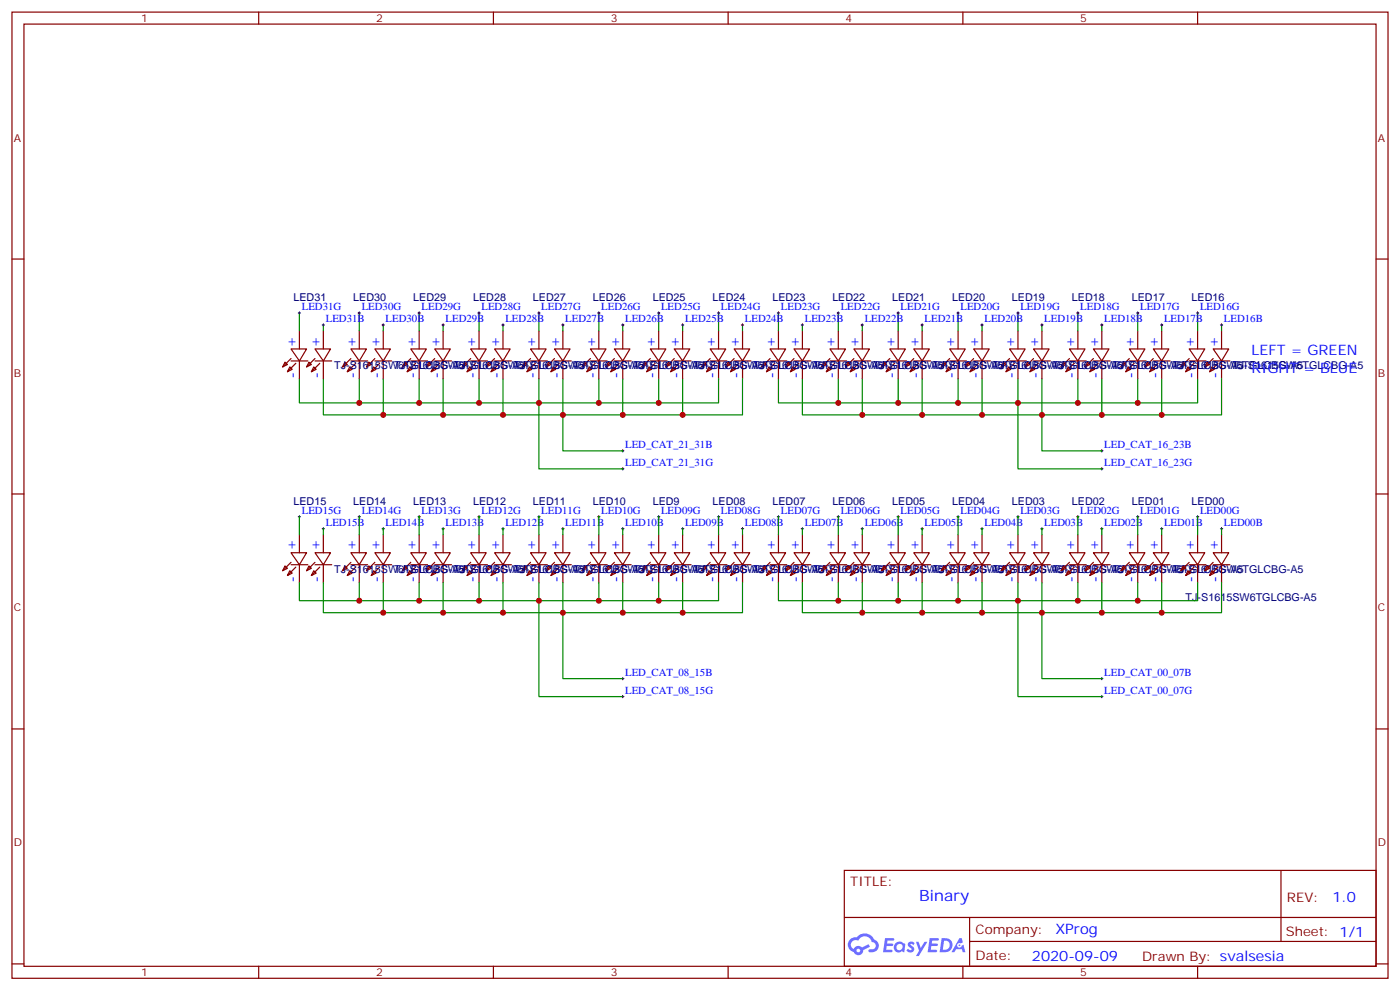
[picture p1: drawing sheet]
<svg xmlns="http://www.w3.org/2000/svg" width="412mm" height="292mm" viewBox="0 0 412 292" stroke-linecap="round" stroke-linejoin="round" font-family="sans-serif">
<g fill="none" stroke="#870000" stroke-width=".35">
<path d="M3.5 3.6h405.4v284.3h-405.4zM7.1 7.1h398.2v277.3h-398.2zM76.2 3.6v3.5M145.3 3.6v3.5M214.5 3.6v3.5M283.6 3.6v3.5M352.8 3.6v3.5M3.5 76.2h3.6M405.3 76.2h3.6M3.5 145.4h3.6M405.3 145.4h3.6M3.5 214.5h3.6"/>
<path d="M405.3 214.5h3.6M248.7 256.2h156.6v28.2h-156.6zM377.3 256.2v20.9M248.7 270h156.5M285.6 277.1h119.6M285.6 270v14.1M3.5 283.7h3.6M76.2 284.4v3.5M145.3 284.4v3.5M214.5 284.4v3.5M283.6 284.4v3.5M352.8 284.4v3.5"/>
<path d="M405.3 283.7h3.6"/>
</g>
<g fill="#5487ff">
<path d="M267.7 277.3a1.22 1.22 0 0 1 1.7 .3l-.4 .6a.47 .47 0 0 0-.3-.4 .47 .47 0 0 0-.5 .2l.1 .2a1.14 1.14 0 0 1 .8 1.7 1.14 1.14 0 0 1-1.9 0l-.2-.2 .5-.5 .7 .4a.29 .29 0 0 0 .3-.2 .29 .29 0 0 0-.2-.4 1.04 1.04 0 0 1-.6-1.7z"/>
<path d="M260.7 276.1h2.4l.3 .2-.2 .5h-1.8l-.1 .9h1.5l.3 .3-.3 .4h-1.6l-.2 1.1 1.7 .1 .2 .3-.2 .3h-2.6z"/>
<path d="M273.8 276.1h2.4l.3 .2-.1 .5h-1.8l-.2 .9h1.6l.3 .3-.4 .4h-1.6l-.1 1.1 1.7 .1 .2 .3-.2 .3h-2.6z"/>
<path d="M282.6 276.1h.7l.3 1.2-.6 .4a.69 .69 0 0 0-1 .2 .69 .69 0 0 0 .4 1 .69 .69 0 0 0 .9-.6l.5-.3 .6 2.2h-.8l-.2-.9h-1.8l-.5 .9h-.8z"/>
<path d="M269.8 277.2h.8l.6 1.8 1.1-1.8h.9l-2.6 4.2h-.8l.9-1.6z"/>
<path d="M277.4 276.1l-.6 4.1h1.3a2.11 2.11 0 0 0 2.5-2.1 2.11 2.11 0 0 0-2.5-2zM278.1 276.8a1.39 1.39 0 0 1 1.7 1.4 1.39 1.39 0 0 1-1.8 1.3h-.3z"/>
<path d="M263.7 277.7a1.54 1.54 0 0 0-.1 2.1 1.54 1.54 0 0 0 2.2 .2l.6 .2 .3-2.3-.2-.2-.4-.1a1.49 1.49 0 0 0-2.4 .1zM264 278.7a.94 .94 0 0 1 1.8 0 .94 .94 0 0 1-1.8 0z"/>
<path d="M250.4 276.5a2.18 2.18 0 0 0 1.1 3.7 1.44 1.44 0 0 0 1.6 .9 1.44 1.44 0 0 0 1.2-1.5l2-1-.5-.7-1.9 .9a1.47 1.47 0 0 0-2.4 .5 1.39 1.39 0 0 1-.7-2 1.39 1.39 0 0 1 2-.4 2.12 2.12 0 0 1 2.2-1.3 2.12 2.12 0 0 1 1.9 1.6 1.14 1.14 0 0 1 1.1 1.5 1.14 1.14 0 0 1-1.7 .7 .43 .43 0 0 0-.5 .3 .43 .43 0 0 0 .4 .5 1.98 1.98 0 0 0 2.5-1.2 1.98 1.98 0 0 0-1.2-2.5 3.1 3.1 0 0 0-5.3-.7l-.9 .1zM252.3 279.8a.55 .55 0 0 1 1.1 0 .55 .55 0 0 1-1.1 0z"/>
<circle cx="282.6" cy="278.2" r=".26"/>
</g>
<g fill="none" stroke="#870000" stroke-width=".35">
<path d="M88.2 97.4v5.3M95.2 97.4v5.3M105.8 97.4v5.3M112.9 97.4v5.3M123.5 97.4v5.3M130.5 97.4v5.3M141.1 97.4v5.3M148.2 97.4v5.3M158.7 97.4v5.3M165.8 97.4v5.3M176.4 97.4v5.3M183.4 97.4v5.3"/>
<path d="M194 97.4v5.3M201.1 97.4v5.3M211.7 97.4v5.3M218.7 97.4v5.3M229.3 97.4v5.3M236.4 97.4v5.3M246.9 97.4v5.3M254 97.4v5.3M264.6 97.4v5.3M271.6 97.4v5.3M282.2 97.4v5.3M289.3 97.4v5.3"/>
<path d="M299.9 97.4v5.3M306.9 97.4v5.3M317.5 97.4v5.3M324.6 97.4v5.3M335.1 97.4v5.3M342.2 97.4v5.3M352.8 97.4v5.3M359.8 97.4v5.3M84 106.6l.7 .7-1.4 .7zM85.4 108l.7 .7-1.4 .7zM85.7 102.7h4.6l-2.1 3.5zM85.7 106.2h5"/>
<path d="M85.7 105.5l-2.4 2.5M87.1 106.9l-2.4 2.5M88.2 106.2v5.3M91 106.6l.7 .7-1.4 .7zM92.4 108l.7 .7-1.4 .7zM92.8 102.7h4.6l-2.2 3.5zM92.8 106.2h4.9M92.8 105.5l-2.5 2.5M94.2 106.9l-2.5 2.5M95.2 106.2v5.3M101.6 106.6l.7 .7-1.4 .7zM103 108l.7 .7-1.4 .7z"/>
<path d="M103.4 102.7h4.5l-2.1 3.5zM103.4 106.2h4.9M103.4 105.5l-2.5 2.5M104.8 106.9l-2.5 2.5M105.8 106.2v5.3M108.7 106.6l.7 .7-1.5 .7zM110.1 108l.7 .7-1.4 .7zM110.4 102.7h4.6l-2.1 3.5zM110.4 106.2h5M110.4 105.5l-2.5 2.5M111.8 106.9l-2.4 2.5M112.9 106.2v5.3"/>
<path d="M119.2 106.6l.7 .7-1.4 .7zM120.6 108l.8 .7-1.5 .7zM121 102.7h4.6l-2.1 3.5zM121 106.2h4.9M121 105.5l-2.5 2.5M122.4 106.9l-2.5 2.5M123.5 106.2v5.3M126.3 106.6l.7 .7-1.4 .7zM127.7 108l.7 .7-1.4 .7zM128.1 102.7h4.5l-2.1 3.5zM128.1 106.2h4.9M128.1 105.5l-2.5 2.5"/>
<path d="M129.5 106.9l-2.5 2.5M130.5 106.2v5.3M136.9 106.6l.7 .7-1.4 .7zM138.3 108l.7 .7-1.4 .7zM138.6 102.7h4.6l-2.1 3.5zM138.6 106.2h5M138.6 105.5l-2.4 2.5M140.1 106.9l-2.5 2.5M141.1 106.2v5.3M143.9 106.6l.7 .7-1.4 .7zM145.3 108l.7 .7-1.4 .7zM145.7 102.7h4.6l-2.1 3.5z"/>
<path d="M145.7 105.5l-2.5 2.5M145.7 106.2h4.9M147.1 106.9l-2.5 2.5M148.2 106.2v5.3M154.5 106.6l.7 .7-1.4 .7zM155.9 108l.7 .7-1.4 .7zM156.3 102.7h4.6l-2.2 3.5zM156.3 106.2h4.9M156.3 105.5l-2.5 2.5M157.7 106.9l-2.5 2.5M158.7 106.2v5.3M161.6 106.6l.7 .7-1.4 .7z"/>
<path d="M163 108l.7 .7-1.4 .7zM163.3 102.7h4.6l-2.1 3.5zM163.3 106.2h5M163.3 105.5l-2.4 2.5M164.7 106.9l-2.4 2.5M165.8 106.2v5.3M172.2 106.6l.7 .7-1.5 .7zM173.6 108l.7 .7-1.4 .7zM173.9 102.7h4.6l-2.1 3.5zM173.9 106.2h5M173.9 105.5l-2.5 2.5M175.3 106.9l-2.4 2.5"/>
<path d="M176.4 106.2v5.3M179.2 106.6l.7 .7-1.4 .7zM180.6 108l.7 .7-1.4 .7zM181 102.7h4.6l-2.2 3.5zM181 105.5l-2.5 2.5M181 106.2h4.9M182.4 106.9l-2.5 2.5M183.4 106.2v5.3M189.8 106.6l.7 .7-1.4 .7zM191.2 108l.7 .7-1.4 .7zM191.6 102.7h4.5l-2.1 3.5zM191.6 106.2h4.9"/>
<path d="M191.6 105.5l-2.5 2.5M193 106.9l-2.5 2.5M194 106.2v5.3M196.8 106.6l.8 .7-1.5 .7zM198.3 108l.7 .7-1.4 .7zM198.6 102.7h4.6l-2.1 3.5zM198.6 105.5l-2.5 2.5M198.6 106.2h5M200 106.9l-2.4 2.5M201.1 106.2v5.3M207.4 106.6l.7 .7-1.4 .7zM208.8 108l.7 .7-1.4 .7z"/>
<path d="M209.2 102.7h4.6l-2.1 3.5zM209.2 106.2h4.9M209.2 105.5l-2.5 2.5M210.6 106.9l-2.5 2.5M211.7 106.2v5.3M214.5 106.6l.7 .7-1.4 .7zM215.9 108l.7 .7-1.4 .7zM216.3 102.7h4.5l-2.1 3.5zM216.3 105.5l-2.5 2.5M216.3 106.2h4.9M217.7 106.9l-2.5 2.5M218.7 106.2v5.3"/>
<path d="M225.1 106.6l.7 .7-1.4 .7zM226.5 108l.7 .7-1.4 .7zM226.8 102.7h4.6l-2.1 3.5zM226.8 106.2h5M226.8 105.5l-2.4 2.5M228.2 106.9l-2.4 2.5M229.3 106.2v5.3M232.1 106.6l.7 .7-1.4 .7zM233.5 108l.7 .7-1.4 .7zM233.9 102.7h4.6l-2.1 3.5zM233.9 105.5l-2.5 2.5M233.9 106.2h4.9"/>
<path d="M235.3 106.9l-2.5 2.5M236.4 106.2v5.3M242.7 106.6l.7 .7-1.4 .7zM244.1 108l.7 .7-1.4 .7zM244.5 102.7h4.6l-2.2 3.5zM244.5 106.2h4.9M244.5 105.5l-2.5 2.5M245.9 106.9l-2.5 2.5M246.9 106.2v5.3M249.8 106.6l.7 .7-1.4 .7zM251.2 108l.7 .7-1.4 .7zM251.5 102.7h4.6l-2.1 3.5z"/>
<path d="M251.5 106.2h5M251.5 105.5l-2.4 2.5M252.9 106.9l-2.4 2.5M254 106.2v5.3M260.3 106.6l.8 .7-1.5 .7zM261.8 108l.7 .7-1.4 .7zM262.1 102.7h4.6l-2.1 3.5zM262.1 106.2h5M262.1 105.5l-2.5 2.5M263.5 106.9l-2.4 2.5M264.6 106.2v5.3M267.4 106.6l.7 .7-1.4 .7z"/>
<path d="M268.8 108l.7 .7-1.4 .7zM269.2 102.7h4.6l-2.2 3.5zM269.2 105.5l-2.5 2.5M269.2 106.2h4.9M270.6 106.9l-2.5 2.5M271.6 106.2v5.3M278 106.6l.7 .7-1.4 .7zM279.4 108l.7 .7-1.4 .7zM279.8 102.7h4.5l-2.1 3.5zM279.8 106.2h4.9M279.8 105.5l-2.5 2.5M281.2 106.9l-2.5 2.5"/>
<path d="M282.2 106.2v5.3M285 106.6l.8 .7-1.5 .7zM286.5 108l.7 .7-1.4 .7zM286.8 102.7h4.6l-2.1 3.5zM286.8 105.5l-2.5 2.5M286.8 106.2h4.9M288.2 106.9l-2.4 2.5M289.3 106.2v5.3M295.6 106.6l.7 .7-1.4 .7zM297 108l.7 .7-1.4 .7zM297.4 102.7h4.6l-2.1 3.5zM297.4 106.2h4.9"/>
<path d="M297.4 105.5l-2.5 2.5M298.8 106.9l-2.5 2.5M299.9 106.2v5.3M302.7 106.6l.7 .7-1.4 .7zM304.1 108l.7 .7-1.4 .7zM304.4 102.7h4.6l-2.1 3.5zM304.4 105.5l-2.4 2.5M304.4 106.2h5M305.9 106.9l-2.5 2.5M306.9 106.2v5.3M313.3 106.6l.7 .7-1.4 .7zM314.7 108l.7 .7-1.4 .7z"/>
<path d="M315 102.7h4.6l-2.1 3.5zM315 106.2h5M315 105.5l-2.4 2.5M316.4 106.9l-2.4 2.5M317.5 106.2v5.3M320.3 106.6l.7 .7-1.4 .7zM321.7 108l.7 .7-1.4 .7zM322.1 102.7h4.6l-2.1 3.5zM322.1 105.5l-2.5 2.5M322.1 106.2h4.9M323.5 106.9l-2.5 2.5M324.6 106.2v5.3"/>
<path d="M330.9 106.6l.7 .7-1.4 .7zM332.3 108l.7 .7-1.4 .7zM332.7 102.7h4.6l-2.2 3.5zM332.7 106.2h4.9M332.7 105.5l-2.5 2.5M334.1 106.9l-2.5 2.5M335.1 106.2v5.3M338 106.6l.7 .7-1.4 .7zM339.4 108l.7 .7-1.4 .7zM339.7 102.7h4.6l-2.1 3.5zM339.7 106.2h5M339.7 105.5l-2.4 2.5"/>
<path d="M341.1 106.9l-2.4 2.5M342.2 106.2v5.3M348.5 106.6l.7 .7-1.4 .7zM350 108l.7 .7-1.5 .7zM350.3 102.7h4.6l-2.1 3.5zM350.3 105.5l-2.5 2.5M350.3 106.2h4.9M351.7 106.9l-2.5 2.5M352.8 106.2v5.3M355.6 106.6l.7 .7-1.4 .7zM357 108l.7 .7-1.4 .7zM357.4 102.7h4.5l-2.1 3.5z"/>
<path d="M357.4 105.5l-2.5 2.5M357.4 106.2h4.9M358.8 106.9l-2.5 2.5M359.8 106.2v5.3M88.2 157.4v5.3M95.2 157.4v5.3M105.8 157.4v5.3M112.9 157.4v5.3M123.5 157.4v5.3M130.5 157.4v5.3M141.1 157.4v5.3M148.2 157.4v5.3"/>
<path d="M158.7 157.4v5.3M165.8 157.4v5.3M176.4 157.4v5.3M183.4 157.4v5.3M194 157.4v5.3M201.1 157.4v5.3M211.7 157.4v5.3M218.7 157.4v5.3M229.3 157.4v5.3M236.4 157.4v5.3M246.9 157.4v5.3M254 157.4v5.3"/>
<path d="M264.6 157.4v5.3M271.6 157.4v5.3M282.2 157.4v5.3M289.3 157.4v5.3M299.9 157.4v5.3M306.9 157.4v5.3M317.5 157.4v5.3M324.6 157.4v5.3M335.1 157.4v5.3M342.2 157.4v5.3M352.8 157.4v5.3M359.8 157.4v5.3"/>
<path d="M84 166.5l.7 .8-1.4 .7zM85.4 168l.7 .7-1.4 .7zM85.7 162.7h4.6l-2.1 3.5zM85.7 166.2h5M85.7 165.5l-2.4 2.5M87.1 166.9l-2.4 2.5M88.2 166.2v5.3M91 166.5l.7 .8-1.4 .7zM92.4 168l.7 .7-1.4 .7zM92.8 162.7h4.6l-2.2 3.5zM92.8 166.2h4.9M92.8 165.5l-2.5 2.5"/>
<path d="M94.2 166.9l-2.5 2.5M95.2 166.2v5.3M101.6 166.5l.7 .8-1.4 .7zM103 168l.7 .7-1.4 .7zM103.4 162.7h4.5l-2.1 3.5zM103.4 166.2h4.9M103.4 165.5l-2.5 2.5M104.8 166.9l-2.5 2.5M105.8 166.2v5.3M108.7 166.5l.7 .8-1.5 .7zM110.1 168l.7 .7-1.4 .7zM110.4 162.7h4.6l-2.1 3.5z"/>
<path d="M110.4 166.2h5M110.4 165.5l-2.5 2.5M111.8 166.9l-2.4 2.5M112.9 166.2v5.3M119.2 166.5l.7 .8-1.4 .7zM120.6 168l.8 .7-1.5 .7zM121 162.7h4.6l-2.1 3.5zM121 166.2h4.9M121 165.5l-2.5 2.5M122.4 166.9l-2.5 2.5M123.5 166.2v5.3M126.3 166.5l.7 .8-1.4 .7z"/>
<path d="M127.7 168l.7 .7-1.4 .7zM128.1 162.7h4.5l-2.1 3.5zM128.1 166.2h4.9M128.1 165.5l-2.5 2.5M129.5 166.9l-2.5 2.5M130.5 166.2v5.3M136.9 166.5l.7 .8-1.4 .7zM138.3 168l.7 .7-1.4 .7zM138.6 162.7h4.6l-2.1 3.5zM138.6 166.2h5M138.6 165.5l-2.4 2.5M140.1 166.9l-2.5 2.5"/>
<path d="M141.1 166.2v5.3M143.9 166.5l.7 .8-1.4 .7zM145.3 168l.7 .7-1.4 .7zM145.7 162.7h4.6l-2.1 3.5zM145.7 166.2h4.9M145.7 165.5l-2.5 2.5M147.1 166.9l-2.5 2.5M148.2 166.2v5.3M154.5 166.5l.7 .8-1.4 .7zM155.9 168l.7 .7-1.4 .7zM156.3 162.7h4.6l-2.2 3.5zM156.3 166.2h4.9"/>
<path d="M156.3 165.5l-2.5 2.5M157.7 166.9l-2.5 2.5M158.7 166.2v5.3M161.6 166.5l.7 .8-1.4 .7zM163 168l.7 .7-1.4 .7zM163.3 162.7h4.6l-2.1 3.5zM163.3 166.2h5M163.3 165.5l-2.4 2.5M164.7 166.9l-2.4 2.5M165.8 166.2v5.3M172.2 166.5l.7 .8-1.5 .7zM173.6 168l.7 .7-1.4 .7z"/>
<path d="M173.9 162.7h4.6l-2.1 3.5zM173.9 166.2h5M173.9 165.5l-2.5 2.5M175.3 166.9l-2.4 2.5M176.4 166.2v5.3M179.2 166.5l.7 .8-1.4 .7zM180.6 168l.7 .7-1.4 .7zM181 162.7h4.6l-2.2 3.5zM181 166.2h4.9M181 165.5l-2.5 2.5M182.4 166.9l-2.5 2.5M183.4 166.2v5.3"/>
<path d="M189.8 166.5l.7 .8-1.4 .7zM191.2 168l.7 .7-1.4 .7zM191.6 162.7h4.5l-2.1 3.5zM191.6 166.2h4.9M191.6 165.5l-2.5 2.5M193 166.9l-2.5 2.5M194 166.2v5.3M196.8 166.5l.8 .8-1.5 .7zM198.3 168l.7 .7-1.4 .7zM198.6 162.7h4.6l-2.1 3.5zM198.6 166.2h5M198.6 165.5l-2.5 2.5"/>
<path d="M200 166.9l-2.4 2.5M201.1 166.2v5.3M207.4 166.5l.7 .8-1.4 .7zM208.8 168l.7 .7-1.4 .7zM209.2 162.7h4.6l-2.1 3.5zM209.2 165.5l-2.5 2.5M209.2 166.2h4.9M210.6 166.9l-2.5 2.5M211.7 166.2v5.3M214.5 166.5l.7 .8-1.4 .7zM215.9 168l.7 .7-1.4 .7zM216.3 162.7h4.5l-2.1 3.5z"/>
<path d="M216.3 166.2h4.9M216.3 165.5l-2.5 2.5M217.7 166.9l-2.5 2.5M218.7 166.2v5.3M225.1 166.5l.7 .8-1.4 .7zM226.5 168l.7 .7-1.4 .7zM226.8 162.7h4.6l-2.1 3.5zM226.8 166.2h5M226.8 165.5l-2.4 2.5M228.2 166.9l-2.4 2.5M229.3 166.2v5.3M232.1 166.5l.7 .8-1.4 .7z"/>
<path d="M233.5 168l.7 .7-1.4 .7zM233.9 162.7h4.6l-2.1 3.5zM233.9 166.2h4.9M233.9 165.5l-2.5 2.5M235.3 166.9l-2.5 2.5M236.4 166.2v5.3M242.7 166.5l.7 .8-1.4 .7zM244.1 168l.7 .7-1.4 .7zM244.5 162.7h4.6l-2.2 3.5zM244.5 166.2h4.9M244.5 165.5l-2.5 2.5M245.9 166.9l-2.5 2.5"/>
<path d="M246.9 166.2v5.3M249.8 166.5l.7 .8-1.4 .7zM251.2 168l.7 .7-1.4 .7zM251.5 162.7h4.6l-2.1 3.5zM251.5 166.2h5M251.5 165.5l-2.4 2.5M252.9 166.9l-2.4 2.5M254 166.2v5.3M260.3 166.5l.8 .8-1.5 .7zM261.8 168l.7 .7-1.4 .7zM262.1 162.7h4.6l-2.1 3.5zM262.1 166.2h5"/>
<path d="M262.1 165.5l-2.5 2.5M263.5 166.9l-2.4 2.5M264.6 166.2v5.3M267.4 166.5l.7 .8-1.4 .7zM268.8 168l.7 .7-1.4 .7zM269.2 162.7h4.6l-2.2 3.5zM269.2 166.2h4.9M269.2 165.5l-2.5 2.5M270.6 166.9l-2.5 2.5M271.6 166.2v5.3M278 166.5l.7 .8-1.4 .7zM279.4 168l.7 .7-1.4 .7z"/>
<path d="M279.8 162.7h4.5l-2.1 3.5zM279.8 166.2h4.9M279.8 165.5l-2.5 2.5M281.2 166.9l-2.5 2.5M282.2 166.2v5.3M285 166.5l.8 .8-1.5 .7zM286.5 168l.7 .7-1.4 .7zM286.8 162.7h4.6l-2.1 3.5zM286.8 166.2h4.9M286.8 165.5l-2.5 2.5M288.2 166.9l-2.4 2.5M289.3 166.2v5.3"/>
<path d="M295.6 166.5l.7 .8-1.4 .7zM297 168l.7 .7-1.4 .7zM297.4 162.7h4.6l-2.1 3.5zM297.4 166.2h4.9M297.4 165.5l-2.5 2.5M298.8 166.9l-2.5 2.5M299.9 166.2v5.3M302.7 166.5l.7 .8-1.4 .7zM304.1 168l.7 .7-1.4 .7zM304.4 162.7h4.6l-2.1 3.5zM304.4 166.2h5M304.4 165.5l-2.4 2.5"/>
<path d="M305.9 166.9l-2.5 2.5M306.9 166.2v5.3M313.3 166.5l.7 .8-1.4 .7zM314.7 168l.7 .7-1.4 .7zM315 162.7h4.6l-2.1 3.5zM315 166.2h5M315 165.5l-2.4 2.5M316.4 166.9l-2.4 2.5M317.5 166.2v5.3M320.3 166.5l.7 .8-1.4 .7zM321.7 168l.7 .7-1.4 .7zM322.1 162.7h4.6l-2.1 3.5z"/>
<path d="M322.1 166.2h4.9M322.1 165.5l-2.5 2.5M323.5 166.9l-2.5 2.5M324.6 166.2v5.3M330.9 166.5l.7 .8-1.4 .7zM332.3 168l.7 .7-1.4 .7zM332.7 162.7h4.6l-2.2 3.5zM332.7 166.2h4.9M332.7 165.5l-2.5 2.5M334.1 166.9l-2.5 2.5M335.1 166.2v5.3M338 166.5l.7 .8-1.4 .7z"/>
<path d="M339.4 168l.7 .7-1.4 .7zM339.7 162.7h4.6l-2.1 3.5zM339.7 166.2h5M339.7 165.5l-2.4 2.5M341.1 166.9l-2.4 2.5M342.2 166.2v5.3M348.5 166.5l.7 .8-1.4 .7zM350 168l.7 .7-1.5 .7zM350.3 162.7h4.6l-2.1 3.5zM350.3 166.2h4.9M350.3 165.5l-2.5 2.5M351.7 166.9l-2.5 2.5"/>
<path d="M352.8 166.2v5.3M355.6 166.5l.7 .8-1.4 .7zM357 168l.7 .7-1.4 .7zM357.4 162.7h4.5l-2.1 3.5zM357.4 166.2h4.9M357.4 165.5l-2.5 2.5M358.8 166.9l-2.5 2.5M359.8 166.2v5.3"/>
</g>
<g fill="none" stroke="#000" stroke-width=".29">
<path d="M87.8 92.1h.7M88.2 91.8v.7M94.9 95.6h.7M95.2 95.3v.7M105.5 92.1h.7M105.8 91.8v.7M112.5 95.6h.7M112.9 95.3v.7M123.1 92.1h.7M123.5 91.8v.7M130.2 95.6h.7M130.5 95.3v.7"/>
<path d="M140.8 92.1h.7M141.1 91.8v.7M147.8 95.6h.7M148.2 95.3v.7M158.4 92.1h.7M158.7 91.8v.7M165.5 95.6h.7M165.8 95.3v.7M176 92.1h.7M176.4 91.8v.7M183.1 95.6h.7M183.4 95.3v.7"/>
<path d="M193.7 92.1h.7M194 91.8v.7M200.7 95.6h.7M201.1 95.3v.7M211.3 92.1h.7M211.7 91.8v.7M218.4 95.6h.7M218.7 95.3v.7M229 92.1h.7M229.3 91.8v.7M236 95.6h.7M236.4 95.3v.7"/>
<path d="M246.6 92.1h.7M246.9 91.8v.7M253.6 95.6h.8M254 95.3v.7M264.2 92.1h.7M264.6 91.8v.7M271.3 95.6h.7M271.6 95.3v.7M281.9 92.1h.7M282.2 91.8v.7M288.9 95.6h.7M289.3 95.3v.7"/>
<path d="M299.5 92.1h.7M299.9 91.8v.7M306.6 95.6h.7M306.9 95.3v.7M317.1 92.1h.8M317.5 91.8v.7M324.2 95.6h.7M324.6 95.3v.7M334.8 92.1h.7M335.1 91.8v.7M341.8 95.6h.7M342.2 95.3v.7"/>
<path d="M352.4 92.1h.7M352.8 91.8v.7M359.5 95.6h.7M359.8 95.3v.7M183.1 132.7h.7M183.1 138h.7M183.4 132.3v.7M183.4 137.6v.7M324.2 132.7h.7M324.2 138h.7M324.6 132.3v.7M324.6 137.6v.7"/>
<path d="M87.8 152.1h.7M88.2 151.7v.7M94.9 155.6h.7M95.2 155.3v.7M105.5 152.1h.7M105.8 151.7v.7M112.5 155.6h.7M112.9 155.3v.7M123.1 152.1h.7M123.5 151.7v.7M130.2 155.6h.7M130.5 155.3v.7"/>
<path d="M140.8 152.1h.7M141.1 151.7v.7M147.8 155.6h.7M148.2 155.3v.7M158.4 152.1h.7M158.7 151.7v.7M165.5 155.6h.7M165.8 155.3v.7M176 152.1h.7M176.4 151.7v.7M183.1 155.6h.7M183.4 155.3v.7"/>
<path d="M193.7 152.1h.7M194 151.7v.7M200.7 155.6h.7M201.1 155.3v.7M211.3 152.1h.7M211.7 151.7v.7M218.4 155.6h.7M218.7 155.3v.7M229 152.1h.7M229.3 151.7v.7M236 155.6h.7M236.4 155.3v.7"/>
<path d="M246.6 152.1h.7M246.9 151.7v.7M253.6 155.6h.8M254 155.3v.7M264.2 152.1h.7M264.6 151.7v.7M271.3 155.6h.7M271.6 155.3v.7M281.9 152.1h.7M282.2 151.7v.7M288.9 155.6h.7M289.3 155.3v.7"/>
<path d="M299.5 152.1h.7M299.9 151.7v.7M306.6 155.6h.7M306.9 155.3v.7M317.1 152.1h.8M317.5 151.7v.7M324.2 155.6h.7M324.6 155.3v.7M334.8 152.1h.7M335.1 151.7v.7M341.8 155.6h.7M342.2 155.3v.7"/>
<path d="M352.4 152.1h.7M352.8 151.7v.7M359.5 155.6h.7M359.8 155.3v.7M183.1 199.7h.7M183.4 199.4v.7M324.2 199.7h.7M324.6 199.4v.7M183.1 205h.7M183.4 204.6v.8M324.2 205h.7M324.6 204.6v.8"/>
</g>
<g fill="none" stroke="#008700" stroke-width=".35">
<path d="M88.2 92.1v5.3M95.2 95.6v1.8M105.8 92.1v5.3M112.9 95.6v1.8M123.5 92.1v5.3M130.5 95.6v1.8M141.1 92.1v5.3M148.2 95.6v1.8M158.7 92.1v5.3M165.8 95.6v1.8M176.4 92.1v5.3M183.4 95.6v1.8"/>
<path d="M194 92.1v5.3M201.1 95.6v1.8M211.7 92.1v5.3M218.7 95.6v1.8M229.3 92.1v5.3M236.4 95.6v1.8M246.9 92.1v5.3M254 95.6v1.8M264.6 92.1v5.3M271.6 95.6v1.8M282.2 92.1v5.3M289.3 95.6v1.8"/>
<path d="M299.9 92.1v5.3M306.9 95.6v1.8M317.5 92.1v5.3M324.6 95.6v1.8M335.1 92.1v5.3M342.2 95.6v1.8M352.8 92.1v5.3M359.8 95.6v1.8M88.2 111.5v7.1h123.5v-7.1M95.2 111.5v10.6h123.5v-10.6M105.8 111.5v7.1M112.9 111.5v10.6"/>
<path d="M123.5 111.5v7.1M130.5 111.5v10.6M141.1 111.5v7.1M148.2 111.5v10.6M158.7 111.5v26.5h24.7M165.8 111.5v21.2h17.6M176.4 111.5v7.1M183.4 111.5v10.6M194 111.5v7.1M201.1 111.5v10.6M229.3 111.5v7.1h123.5v-7.1M236.4 111.5v10.6h123.4v-10.6"/>
<path d="M246.9 111.5v7.1M254 111.5v10.6M264.6 111.5v7.1M271.6 111.5v10.6M282.2 111.5v7.1M289.3 111.5v10.6M299.9 111.5v26.5h24.7M306.9 111.5v21.2h17.7M317.5 111.5v7.1M324.6 111.5v10.6M335.1 111.5v7.1M342.2 111.5v10.6"/>
<path d="M88.2 152.1v5.3M95.2 155.6v1.8M105.8 152.1v5.3M112.9 155.6v1.8M123.5 152.1v5.3M130.5 155.6v1.8M141.1 152.1v5.3M148.2 155.6v1.8M158.7 152.1v5.3M165.8 155.6v1.8M176.4 152.1v5.3M183.4 155.6v1.8"/>
<path d="M194 152.1v5.3M201.1 155.6v1.8M211.7 152.1v5.3M218.7 155.6v1.8M229.3 152.1v5.3M236.4 155.6v1.8M246.9 152.1v5.3M254 155.6v1.8M264.6 152.1v5.3M271.6 155.6v1.8M282.2 152.1v5.3M289.3 155.6v1.8"/>
<path d="M299.9 152.1v5.3M306.9 155.6v1.8M317.5 152.1v5.3M324.6 155.6v1.8M335.1 152.1v5.3M342.2 155.6v1.8M352.8 152.1v5.3M359.8 155.6v1.8M88.2 171.5v5.3h123.5v-5.3M95.2 171.5v8.8h123.5v-8.8M105.8 171.5v5.3M112.9 171.5v8.8"/>
<path d="M123.5 171.5v5.3M130.5 171.5v8.8M141.1 171.5v5.3M148.2 171.5v8.8M158.7 171.5v33.5h24.7M165.8 171.5v28.2h17.6M176.4 171.5v5.3M183.4 171.5v8.8M194 171.5v5.3M201.1 171.5v8.8M229.3 171.5v5.3h123.5v-5.3M236.4 171.5v8.8h123.4v-8.8"/>
<path d="M246.9 171.5v5.3M254 171.5v8.8M264.6 171.5v5.3M271.6 171.5v8.8M282.2 171.5v5.3M289.3 171.5v8.8M299.9 171.5v33.5h24.7M306.9 171.5v28.2h17.7M317.5 171.5v5.3M324.6 171.5v8.8M335.1 171.5v5.3M342.2 171.5v8.8"/>
</g>
<g fill="#c00">
<circle cx="342.2" cy="180.3" r=".88"/>
<circle cx="324.6" cy="180.3" r=".88"/>
<circle cx="306.9" cy="180.3" r=".88"/>
<circle cx="289.3" cy="180.3" r=".88"/>
<circle cx="271.6" cy="180.3" r=".88"/>
<circle cx="254" cy="180.3" r=".88"/>
<circle cx="112.9" cy="180.3" r=".88"/>
<circle cx="130.5" cy="180.3" r=".88"/>
<circle cx="148.2" cy="180.3" r=".88"/>
<circle cx="165.8" cy="180.3" r=".88"/>
<circle cx="183.4" cy="180.3" r=".88"/>
<circle cx="201.1" cy="180.3" r=".88"/>
<circle cx="105.8" cy="176.8" r=".88"/>
<circle cx="123.5" cy="176.8" r=".88"/>
<circle cx="141.1" cy="176.8" r=".88"/>
<circle cx="158.8" cy="176.8" r=".88"/>
<circle cx="176.4" cy="176.8" r=".88"/>
<circle cx="194" cy="176.8" r=".88"/>
<circle cx="335.1" cy="176.8" r=".88"/>
<circle cx="317.5" cy="176.8" r=".88"/>
<circle cx="299.9" cy="176.8" r=".88"/>
<circle cx="282.2" cy="176.8" r=".88"/>
<circle cx="264.6" cy="176.8" r=".88"/>
<circle cx="246.9" cy="176.8" r=".88"/>
<circle cx="342.2" cy="122.1" r=".88"/>
<circle cx="324.6" cy="122.1" r=".88"/>
<circle cx="306.9" cy="122.1" r=".88"/>
<circle cx="289.3" cy="122.1" r=".88"/>
<circle cx="271.6" cy="122.1" r=".88"/>
<circle cx="254" cy="122.1" r=".88"/>
<circle cx="335.1" cy="118.6" r=".88"/>
<circle cx="317.5" cy="118.6" r=".88"/>
<circle cx="299.9" cy="118.6" r=".88"/>
<circle cx="282.2" cy="118.6" r=".88"/>
<circle cx="264.6" cy="118.6" r=".88"/>
<circle cx="246.9" cy="118.6" r=".88"/>
<circle cx="201.1" cy="122.1" r=".88"/>
<circle cx="183.4" cy="122.1" r=".88"/>
<circle cx="165.8" cy="122.1" r=".88"/>
<circle cx="148.2" cy="122.1" r=".88"/>
<circle cx="130.5" cy="122.1" r=".88"/>
<circle cx="112.9" cy="122.1" r=".88"/>
<circle cx="194" cy="118.6" r=".88"/>
<circle cx="176.4" cy="118.6" r=".88"/>
<circle cx="158.8" cy="118.6" r=".88"/>
<circle cx="141.1" cy="118.6" r=".88"/>
<circle cx="123.5" cy="118.6" r=".88"/>
<circle cx="105.8" cy="118.6" r=".88"/>
</g>
<text font-size="4.6" fill="#00f" x="270.8" y="265.2">Binary</text>
<g font-size="4.2" fill="#00f">
<text x="85" y="98.7" transform="rotate(90 85 98.7)">+</text>
<text x="92.1" y="98.7" transform="rotate(90 92.1 98.7)">+</text>
<text x="102.7" y="98.7" transform="rotate(90 102.7 98.7)">+</text>
<text x="109.7" y="98.7" transform="rotate(90 109.7 98.7)">+</text>
<text x="120.3" y="98.7" transform="rotate(90 120.3 98.7)">+</text>
<text x="127.4" y="98.7" transform="rotate(90 127.4 98.7)">+</text>
<text x="137.9" y="98.7" transform="rotate(90 137.9 98.7)">+</text>
<text x="145" y="98.7" transform="rotate(90 145 98.7)">+</text>
<text x="155.6" y="98.7" transform="rotate(90 155.6 98.7)">+</text>
<text x="162.6" y="98.7" transform="rotate(90 162.6 98.7)">+</text>
<text x="173.2" y="98.7" transform="rotate(90 173.2 98.7)">+</text>
<text x="180.3" y="98.7" transform="rotate(90 180.3 98.7)">+</text>
<text x="190.9" y="98.7" transform="rotate(90 190.9 98.7)">+</text>
<text x="197.9" y="98.7" transform="rotate(90 197.9 98.7)">+</text>
<text x="208.5" y="98.7" transform="rotate(90 208.5 98.7)">+</text>
<text x="215.6" y="98.7" transform="rotate(90 215.6 98.7)">+</text>
<text x="226.1" y="98.7" transform="rotate(90 226.1 98.7)">+</text>
<text x="233.2" y="98.7" transform="rotate(90 233.2 98.7)">+</text>
<text x="243.8" y="98.7" transform="rotate(90 243.8 98.7)">+</text>
<text x="250.8" y="98.7" transform="rotate(90 250.8 98.7)">+</text>
<text x="261.4" y="98.7" transform="rotate(90 261.4 98.7)">+</text>
<text x="268.5" y="98.7" transform="rotate(90 268.5 98.7)">+</text>
<text x="279.1" y="98.7" transform="rotate(90 279.1 98.7)">+</text>
<text x="286.1" y="98.7" transform="rotate(90 286.1 98.7)">+</text>
<text x="296.7" y="98.7" transform="rotate(90 296.7 98.7)">+</text>
<text x="303.8" y="98.7" transform="rotate(90 303.8 98.7)">+</text>
<text x="314.3" y="98.7" transform="rotate(90 314.3 98.7)">+</text>
<text x="321.4" y="98.7" transform="rotate(90 321.4 98.7)">+</text>
<text x="332" y="98.7" transform="rotate(90 332 98.7)">+</text>
<text x="339" y="98.7" transform="rotate(90 339 98.7)">+</text>
<text x="349.6" y="98.7" transform="rotate(90 349.6 98.7)">+</text>
<text x="356.7" y="98.7" transform="rotate(90 356.7 98.7)">+</text>
<text x="368.7" y="104.5">LEFT = GREEN</text>
<text x="85.4" y="109.5" transform="rotate(90 85.4 109.5)">-</text>
<text x="92.5" y="109.5" transform="rotate(90 92.5 109.5)">-</text>
<text x="103.1" y="109.5" transform="rotate(90 103.1 109.5)">-</text>
<text x="110.1" y="109.5" transform="rotate(90 110.1 109.5)">-</text>
<text x="120.7" y="109.5" transform="rotate(90 120.7 109.5)">-</text>
<text x="127.8" y="109.5" transform="rotate(90 127.8 109.5)">-</text>
<text x="138.3" y="109.5" transform="rotate(90 138.3 109.5)">-</text>
<text x="145.4" y="109.5" transform="rotate(90 145.4 109.5)">-</text>
<text x="156" y="109.5" transform="rotate(90 156 109.5)">-</text>
<text x="163" y="109.5" transform="rotate(90 163 109.5)">-</text>
<text x="173.6" y="109.5" transform="rotate(90 173.6 109.5)">-</text>
<text x="180.7" y="109.5" transform="rotate(90 180.7 109.5)">-</text>
<text x="191.2" y="109.5" transform="rotate(90 191.2 109.5)">-</text>
<text x="198.3" y="109.5" transform="rotate(90 198.3 109.5)">-</text>
<text x="208.9" y="109.5" transform="rotate(90 208.9 109.5)">-</text>
<text x="215.9" y="109.5" transform="rotate(90 215.9 109.5)">-</text>
<text x="226.5" y="109.5" transform="rotate(90 226.5 109.5)">-</text>
<text x="233.6" y="109.5" transform="rotate(90 233.6 109.5)">-</text>
<text x="244.2" y="109.5" transform="rotate(90 244.2 109.5)">-</text>
<text x="251.2" y="109.5" transform="rotate(90 251.2 109.5)">-</text>
<text x="261.8" y="109.5" transform="rotate(90 261.8 109.5)">-</text>
<text x="268.9" y="109.5" transform="rotate(90 268.9 109.5)">-</text>
<text x="279.4" y="109.5" transform="rotate(90 279.4 109.5)">-</text>
<text x="286.5" y="109.5" transform="rotate(90 286.5 109.5)">-</text>
<text x="297.1" y="109.5" transform="rotate(90 297.1 109.5)">-</text>
<text x="304.1" y="109.5" transform="rotate(90 304.1 109.5)">-</text>
<text x="314.7" y="109.5" transform="rotate(90 314.7 109.5)">-</text>
<text x="321.8" y="109.5" transform="rotate(90 321.8 109.5)">-</text>
<text x="332.4" y="109.5" transform="rotate(90 332.4 109.5)">-</text>
<text x="339.4" y="109.5" transform="rotate(90 339.4 109.5)">-</text>
<text x="350" y="109.5" transform="rotate(90 350 109.5)">-</text>
<text x="357.1" y="109.5" transform="rotate(90 357.1 109.5)">-</text>
<text x="368.7" y="109.7">RIGHT = BLUE</text>
<text x="85" y="158.7" transform="rotate(90 85 158.7)">+</text>
<text x="92.1" y="158.7" transform="rotate(90 92.1 158.7)">+</text>
<text x="102.7" y="158.7" transform="rotate(90 102.7 158.7)">+</text>
<text x="109.7" y="158.7" transform="rotate(90 109.7 158.7)">+</text>
<text x="120.3" y="158.7" transform="rotate(90 120.3 158.7)">+</text>
<text x="127.4" y="158.7" transform="rotate(90 127.4 158.7)">+</text>
<text x="137.9" y="158.7" transform="rotate(90 137.9 158.7)">+</text>
<text x="145" y="158.7" transform="rotate(90 145 158.7)">+</text>
<text x="155.6" y="158.7" transform="rotate(90 155.6 158.7)">+</text>
<text x="162.6" y="158.7" transform="rotate(90 162.6 158.7)">+</text>
<text x="173.2" y="158.7" transform="rotate(90 173.2 158.7)">+</text>
<text x="180.3" y="158.7" transform="rotate(90 180.3 158.7)">+</text>
<text x="190.9" y="158.7" transform="rotate(90 190.9 158.7)">+</text>
<text x="197.9" y="158.7" transform="rotate(90 197.9 158.7)">+</text>
<text x="208.5" y="158.7" transform="rotate(90 208.5 158.7)">+</text>
<text x="215.6" y="158.7" transform="rotate(90 215.6 158.7)">+</text>
<text x="226.1" y="158.7" transform="rotate(90 226.1 158.7)">+</text>
<text x="233.2" y="158.7" transform="rotate(90 233.2 158.7)">+</text>
<text x="243.8" y="158.7" transform="rotate(90 243.8 158.7)">+</text>
<text x="250.8" y="158.7" transform="rotate(90 250.8 158.7)">+</text>
<text x="261.4" y="158.7" transform="rotate(90 261.4 158.7)">+</text>
<text x="268.5" y="158.7" transform="rotate(90 268.5 158.7)">+</text>
<text x="279.1" y="158.7" transform="rotate(90 279.1 158.7)">+</text>
<text x="286.1" y="158.7" transform="rotate(90 286.1 158.7)">+</text>
<text x="296.7" y="158.7" transform="rotate(90 296.7 158.7)">+</text>
<text x="303.8" y="158.7" transform="rotate(90 303.8 158.7)">+</text>
<text x="314.3" y="158.7" transform="rotate(90 314.3 158.7)">+</text>
<text x="321.4" y="158.7" transform="rotate(90 321.4 158.7)">+</text>
<text x="332" y="158.7" transform="rotate(90 332 158.7)">+</text>
<text x="339" y="158.7" transform="rotate(90 339 158.7)">+</text>
<text x="349.6" y="158.7" transform="rotate(90 349.6 158.7)">+</text>
<text x="356.7" y="158.7" transform="rotate(90 356.7 158.7)">+</text>
<text x="85.4" y="169.5" transform="rotate(90 85.4 169.5)">-</text>
<text x="92.5" y="169.5" transform="rotate(90 92.5 169.5)">-</text>
<text x="103.1" y="169.5" transform="rotate(90 103.1 169.5)">-</text>
<text x="110.1" y="169.5" transform="rotate(90 110.1 169.5)">-</text>
<text x="120.7" y="169.5" transform="rotate(90 120.7 169.5)">-</text>
<text x="127.8" y="169.5" transform="rotate(90 127.8 169.5)">-</text>
<text x="138.3" y="169.5" transform="rotate(90 138.3 169.5)">-</text>
<text x="145.4" y="169.5" transform="rotate(90 145.4 169.5)">-</text>
<text x="156" y="169.5" transform="rotate(90 156 169.5)">-</text>
<text x="163" y="169.5" transform="rotate(90 163 169.5)">-</text>
<text x="173.6" y="169.5" transform="rotate(90 173.6 169.5)">-</text>
<text x="180.7" y="169.5" transform="rotate(90 180.7 169.5)">-</text>
<text x="191.2" y="169.5" transform="rotate(90 191.2 169.5)">-</text>
<text x="198.3" y="169.5" transform="rotate(90 198.3 169.5)">-</text>
<text x="208.9" y="169.5" transform="rotate(90 208.9 169.5)">-</text>
<text x="215.9" y="169.5" transform="rotate(90 215.9 169.5)">-</text>
<text x="226.5" y="169.5" transform="rotate(90 226.5 169.5)">-</text>
<text x="233.6" y="169.5" transform="rotate(90 233.6 169.5)">-</text>
<text x="244.2" y="169.5" transform="rotate(90 244.2 169.5)">-</text>
<text x="251.2" y="169.5" transform="rotate(90 251.2 169.5)">-</text>
<text x="261.8" y="169.5" transform="rotate(90 261.8 169.5)">-</text>
<text x="268.9" y="169.5" transform="rotate(90 268.9 169.5)">-</text>
<text x="279.4" y="169.5" transform="rotate(90 279.4 169.5)">-</text>
<text x="286.5" y="169.5" transform="rotate(90 286.5 169.5)">-</text>
<text x="297.1" y="169.5" transform="rotate(90 297.1 169.5)">-</text>
<text x="304.1" y="169.5" transform="rotate(90 304.1 169.5)">-</text>
<text x="314.7" y="169.5" transform="rotate(90 314.7 169.5)">-</text>
<text x="321.8" y="169.5" transform="rotate(90 321.8 169.5)">-</text>
<text x="332.4" y="169.5" transform="rotate(90 332.4 169.5)">-</text>
<text x="339.4" y="169.5" transform="rotate(90 339.4 169.5)">-</text>
<text x="350" y="169.5" transform="rotate(90 350 169.5)">-</text>
<text x="357.1" y="169.5" transform="rotate(90 357.1 169.5)">-</text>
<text x="392.5" y="265.4">1.0</text>
<text x="310.9" y="275">XProg</text>
<text x="304" y="282.8">2020-09-09</text>
</g>
<g font-size="3.9" fill="#800">
<text x="250.5" y="260.7">TITLE:</text>
<text x="379.1" y="265.4">REV:</text>
<text x="287.4" y="274.9">Company:</text>
<text x="378.7" y="275.6">Sheet: 1/1</text>
<text x="287.4" y="282.6">Date:</text>
<text x="336.4" y="282.7">Drawn By: svalsesia</text>
</g>
<g font-size="3.2" fill="#800">
<text x="41.6" y="6.6">1</text>
<text x="110.8" y="6.6">2</text>
<text x="179.9" y="6.6">3</text>
<text x="249.1" y="6.6">4</text>
<text x="318.2" y="6.6">5</text>
<text x="4.1" y="41.7">A</text>
<text x="405.9" y="41.7">A</text>
<text x="4.1" y="110.8">B</text>
<text x="405.9" y="110.8">B</text>
<text x="4.1" y="180">C</text>
<text x="405.9" y="180">C</text>
<text x="4.1" y="249.1">D</text>
<text x="405.9" y="249.1">D</text>
<text x="41.6" y="287.4">1</text>
<text x="110.8" y="287.4">2</text>
<text x="179.9" y="287.4">3</text>
<text x="249.1" y="287.4">4</text>
<text x="318.2" y="287.4">5</text>
</g>
<g font-size="3.2" fill="#000080">
<text x="86.4" y="88.6">LED31</text>
<text x="104.1" y="88.6">LED30</text>
<text x="121.7" y="88.6">LED29</text>
<text x="139.3" y="88.6">LED28</text>
<text x="157" y="88.6">LED27</text>
<text x="174.6" y="88.6">LED26</text>
<text x="192.3" y="88.6">LED25</text>
<text x="209.9" y="88.6">LED24</text>
<text x="227.5" y="88.6">LED23</text>
<text x="245.2" y="88.6">LED22</text>
<text x="262.8" y="88.6">LED21</text>
<text x="280.5" y="88.6">LED20</text>
<text x="298.1" y="88.6">LED19</text>
<text x="315.7" y="88.6">LED18</text>
<text x="333.4" y="88.6">LED17</text>
<text x="351" y="88.6">LED16</text>
<text x="98.4" y="108.7">TJ-S1615SW6TGLCBG-A5</text>
<text x="116.1" y="108.7">TJ-S1615SW6TGLCBG-A5</text>
<text x="133.7" y="108.7">TJ-S1615SW6TGLCBG-A5</text>
<text x="151.3" y="108.7">TJ-S1615SW6TGLCBG-A5</text>
<text x="169" y="108.7">TJ-S1615SW6TGLCBG-A5</text>
<text x="186.6" y="108.7">TJ-S1615SW6TGLCBG-A5</text>
<text x="204.3" y="108.7">TJ-S1615SW6TGLCBG-A5</text>
<text x="221.9" y="108.7">TJ-S1615SW6TGLCBG-A5</text>
<text x="239.5" y="108.7">TJ-S1615SW6TGLCBG-A5</text>
<text x="257.2" y="108.7">TJ-S1615SW6TGLCBG-A5</text>
<text x="274.8" y="108.7">TJ-S1615SW6TGLCBG-A5</text>
<text x="292.5" y="108.7">TJ-S1615SW6TGLCBG-A5</text>
<text x="310.1" y="108.7">TJ-S1615SW6TGLCBG-A5</text>
<text x="327.7" y="108.7">TJ-S1615SW6TGLCBG-A5</text>
<text x="345.4" y="108.7">TJ-S1615SW6TGLCBG-A5</text>
<text x="363" y="108.7">TJ-S1615SW6TGLCBG-A5</text>
<text x="86.4" y="148.6">LED15</text>
<text x="104.1" y="148.6">LED14</text>
<text x="121.7" y="148.6">LED13</text>
<text x="139.3" y="148.6">LED12</text>
<text x="157" y="148.6">LED11</text>
<text x="174.6" y="148.6">LED10</text>
<text x="192.3" y="148.6">LED9</text>
<text x="209.9" y="148.6">LED08</text>
<text x="227.5" y="148.6">LED07</text>
<text x="245.2" y="148.6">LED06</text>
<text x="262.8" y="148.6">LED05</text>
<text x="280.5" y="148.6">LED04</text>
<text x="298.1" y="148.6">LED03</text>
<text x="315.7" y="148.6">LED02</text>
<text x="333.4" y="148.6">LED01</text>
<text x="351" y="148.6">LED00</text>
<text x="98.4" y="168.7">TJ-S1615SW6TGLCBG-A5</text>
<text x="116.1" y="168.7">TJ-S1615SW6TGLCBG-A5</text>
<text x="133.7" y="168.7">TJ-S1615SW6TGLCBG-A5</text>
<text x="151.3" y="168.7">TJ-S1615SW6TGLCBG-A5</text>
<text x="169" y="168.7">TJ-S1615SW6TGLCBG-A5</text>
<text x="186.6" y="168.7">TJ-S1615SW6TGLCBG-A5</text>
<text x="204.3" y="168.7">TJ-S1615SW6TGLCBG-A5</text>
<text x="221.9" y="168.7">TJ-S1615SW6TGLCBG-A5</text>
<text x="239.5" y="168.7">TJ-S1615SW6TGLCBG-A5</text>
<text x="257.2" y="168.7">TJ-S1615SW6TGLCBG-A5</text>
<text x="274.8" y="168.7">TJ-S1615SW6TGLCBG-A5</text>
<text x="292.5" y="168.7">TJ-S1615SW6TGLCBG-A5</text>
<text x="310.1" y="168.7">TJ-S1615SW6TGLCBG-A5</text>
<text x="327.7" y="168.7">TJ-S1615SW6TGLCBG-A5</text>
<text x="345.4" y="168.7">TJ-S1615SW6TGLCBG-A5</text>
<text x="349.2" y="176.8">TJ-S1615SW6TGLCBG-A5</text>
</g>
<g font-size="3.2" fill="#00f">
<text x="88.9" y="91.2">LED31G</text>
<text x="96" y="94.8">LED31B</text>
<text x="106.5" y="91.2">LED30G</text>
<text x="113.6" y="94.8">LED30B</text>
<text x="124.2" y="91.2">LED29G</text>
<text x="131.2" y="94.8">LED29B</text>
<text x="141.8" y="91.2">LED28G</text>
<text x="148.9" y="94.8">LED28B</text>
<text x="159.5" y="91.2">LED27G</text>
<text x="166.5" y="94.8">LED27B</text>
<text x="177.1" y="91.2">LED26G</text>
<text x="184.1" y="94.8">LED26B</text>
<text x="194.7" y="91.2">LED25G</text>
<text x="201.8" y="94.8">LED25B</text>
<text x="212.4" y="91.2">LED24G</text>
<text x="219.4" y="94.8">LED24B</text>
<text x="230" y="91.2">LED23G</text>
<text x="237.1" y="94.8">LED23B</text>
<text x="247.6" y="91.2">LED22G</text>
<text x="254.7" y="94.8">LED22B</text>
<text x="265.3" y="91.2">LED21G</text>
<text x="272.3" y="94.8">LED21B</text>
<text x="282.9" y="91.2">LED20G</text>
<text x="290" y="94.8">LED20B</text>
<text x="300.6" y="91.2">LED19G</text>
<text x="307.6" y="94.8">LED19B</text>
<text x="318.2" y="91.2">LED18G</text>
<text x="325.3" y="94.8">LED18B</text>
<text x="335.8" y="91.2">LED17G</text>
<text x="342.9" y="94.8">LED17B</text>
<text x="353.5" y="91.2">LED16G</text>
<text x="360.5" y="94.8">LED16B</text>
<text x="184.1" y="131.8">LED_CAT_21_31B</text>
<text x="325.3" y="131.8">LED_CAT_16_23B</text>
<text x="184.1" y="137.1">LED_CAT_21_31G</text>
<text x="325.3" y="137.1">LED_CAT_16_23G</text>
<text x="88.9" y="151.2">LED15G</text>
<text x="96" y="154.7">LED15B</text>
<text x="106.5" y="151.2">LED14G</text>
<text x="113.6" y="154.7">LED14B</text>
<text x="124.2" y="151.2">LED13G</text>
<text x="131.2" y="154.7">LED13B</text>
<text x="141.8" y="151.2">LED12G</text>
<text x="148.9" y="154.7">LED12B</text>
<text x="159.5" y="151.2">LED11G</text>
<text x="166.5" y="154.7">LED11B</text>
<text x="177.1" y="151.2">LED10G</text>
<text x="184.1" y="154.7">LED10B</text>
<text x="194.7" y="151.2">LED09G</text>
<text x="201.8" y="154.7">LED09B</text>
<text x="212.4" y="151.2">LED08G</text>
<text x="219.4" y="154.7">LED08B</text>
<text x="230" y="151.2">LED07G</text>
<text x="237.1" y="154.7">LED07B</text>
<text x="247.6" y="151.2">LED06G</text>
<text x="254.7" y="154.7">LED06B</text>
<text x="265.3" y="151.2">LED05G</text>
<text x="272.3" y="154.7">LED05B</text>
<text x="282.9" y="151.2">LED04G</text>
<text x="290" y="154.7">LED04B</text>
<text x="300.6" y="151.2">LED03G</text>
<text x="307.6" y="154.7">LED03B</text>
<text x="318.2" y="151.2">LED02G</text>
<text x="325.3" y="154.7">LED02B</text>
<text x="335.8" y="151.2">LED01G</text>
<text x="342.9" y="154.7">LED01B</text>
<text x="353.5" y="151.2">LED00G</text>
<text x="360.5" y="154.7">LED00B</text>
<text x="184.1" y="198.8">LED_CAT_08_15B</text>
<text x="325.3" y="198.8">LED_CAT_00_07B</text>
<text x="184.1" y="204.1">LED_CAT_08_15G</text>
<text x="325.3" y="204.1">LED_CAT_00_07G</text>
</g>
</svg>
